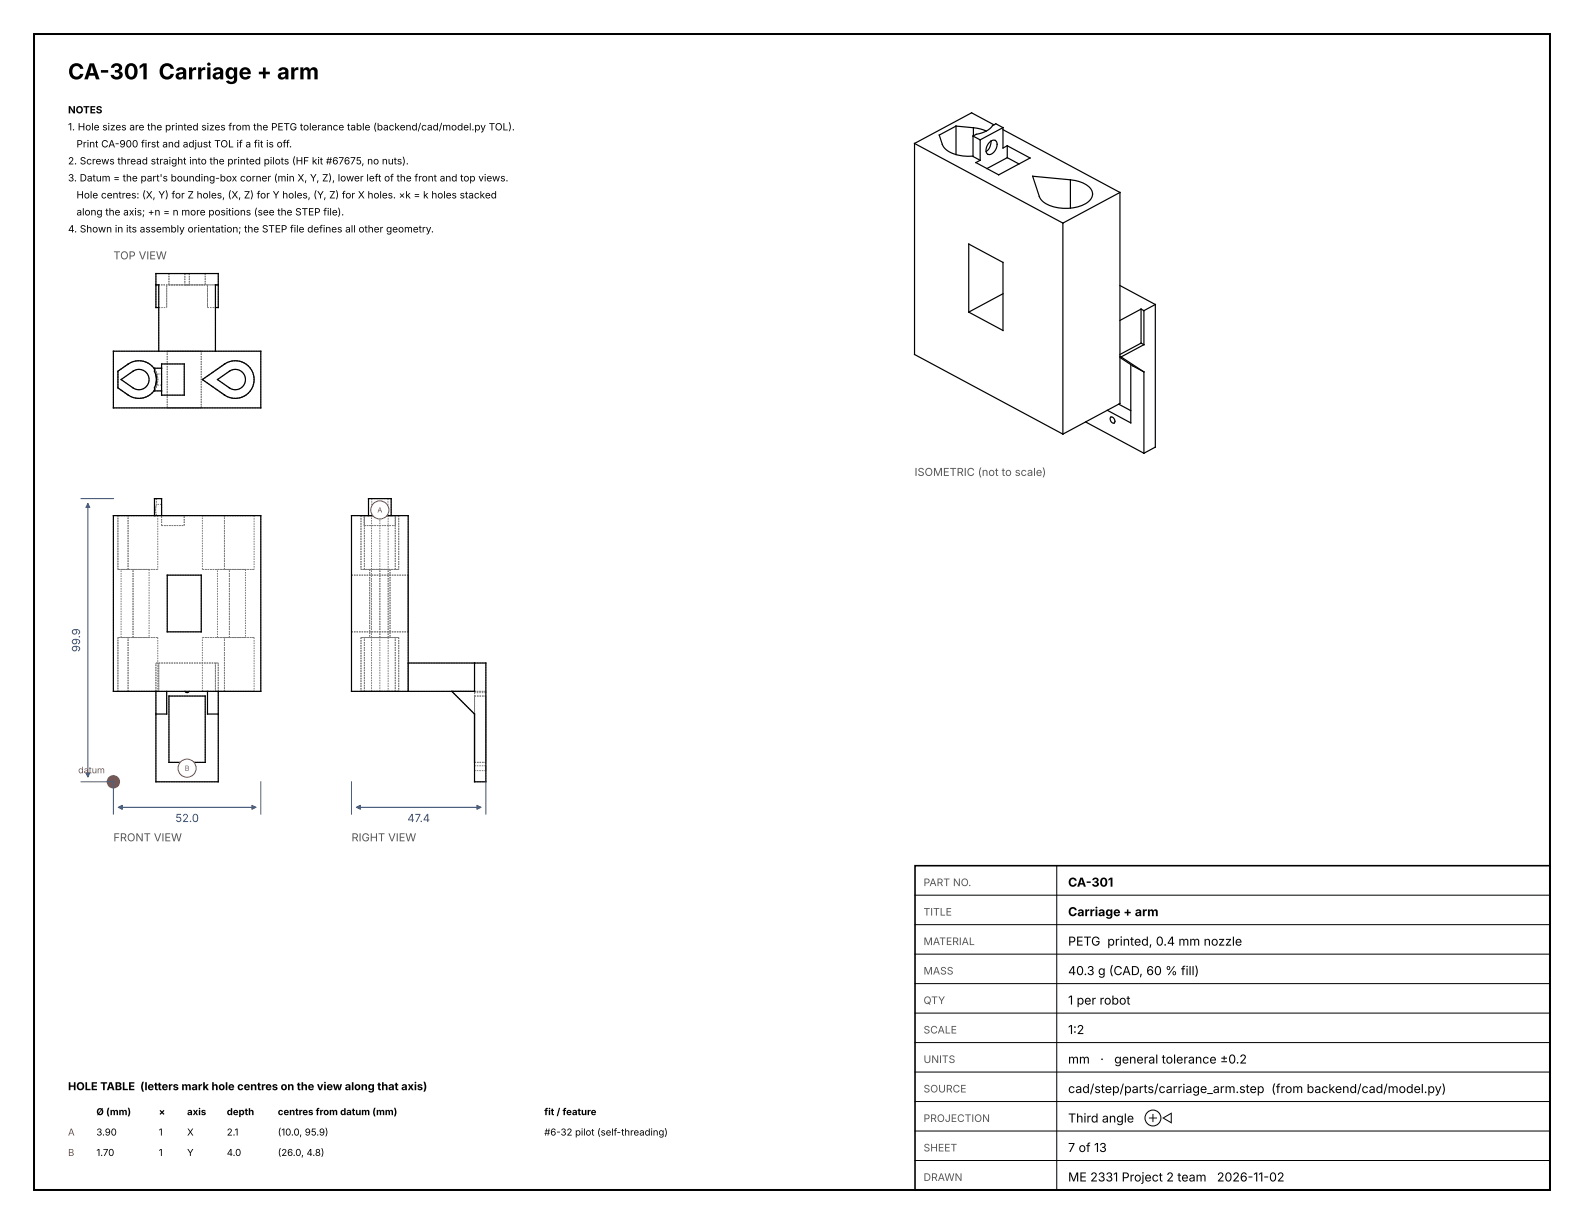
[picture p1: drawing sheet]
<svg xmlns="http://www.w3.org/2000/svg" width="279mm" height="216mm" viewBox="0 0 279 216" stroke-linecap="round" stroke-linejoin="round" font-family="sans-serif">
<path d="M6 6h267.4v203.9h-267.4z" fill="none" stroke="#000" stroke-width=".35"/>
<path d="M161.4 152.7h112v57.2h-112z" fill="none" stroke="#000" stroke-width=".28"/>
<circle cx="20" cy="137.9" r="1" fill="#c0392b" stroke="#c0392b" stroke-width=".35"/>
<path d="M161.4 157.9h112M186.4 152.7v57.2M161.4 178.7h112M161.4 173.5h112M161.4 168.3h112M161.4 163.1h112M161.4 199.5h112M161.4 194.3h112M161.4 189.1h112M161.4 183.9h112M161.4 209.9h112M161.4 204.7h112" fill="none" stroke="#000" stroke-width=".18"/>
<g fill="none" stroke="#7a7a7a" stroke-width=".18" stroke-dasharray=".3 .2" stroke-linecap="butt">
<path d="M27.5 50.3v-2M27.5 48.3h11M27.5 50.3h11M27.5 54.3v-4M27.5 50.3h.5M27.5 50.3h1.9M28 54.3h1.4M28 54.3v-4M29.4 50.3v4M29.4 54.3v-4M29.8 48.3h6.4M29.8 50.3v-2"/>
<path d="M29.8 50.3h6.4M32.6 48.3h.8M32.6 50.3h.8M32.6 48.3v2M32.6 50.3h-3.2M33.4 48.3v2M33.4 48.3h-.8M33.4 50.3h-.8M33.4 50.3v-2M36.2 50.3v-2M36.6 50.3h-3.2M36.6 50.3v4"/>
<path d="M36.6 54.3h1.4M36.6 50.3h1.9M36.6 54.3v-4M38 54.3v-4M38 50.3h.5M38.5 50.3v-2M38.5 54.3v-4M20 72v-10.1M20 61.9h8M20 72h26M20.8 68.4l1.8 1.3M20.8 65.5v2.9"/>
<path d="M21.4 67l2.1 1.4M22.6 69.7a3.3 3.3 0 0 0 5.2-2.8 3.3 3.3 0 0 0-5.2-2.7M22.6 64.2l-1.8 1.3M22.6 64.2a3.3 3.3 0 0 1 5.2 2.7 3.3 3.3 0 0 1-5.2 2.8M23.5 65.5l-2.1 1.5M23.5 65.5a1.8 1.8 0 0 1 2.8 1.4 1.8 1.8 0 0 1-2.8 1.5M27.3 65.1a3.3 3.3 0 0 1 0 3.7M27.3 68.8v-.4M27.3 65.5v-.4M27.3 68.4a3.1 3.1 0 0 0 0-2.9M27.3 64.9h1.2M27.3 69h1.2"/>
<path d="M27.3 65.1v-.2M27.3 69v-.2M27.4 67.9a3.1 3.1 0 0 0 0-1.9M27.4 66h1.1M28 61.9v-7.6M28 61.9h10M28.5 69.7v-5.5M28.5 66v1.9M28.5 67.9v-1.9M28.5 64.2h4M28.5 69.7h4M28.5 67.9h-1.1"/>
<path d="M29.5 61.9h6M29.5 72v-10.1M29.5 72h6M32.5 69.7v-5.5M35.5 72v-10.1M35.7 67l3.9 2.7M38 61.9v-7.6M38 61.9h8M38.4 67l2.1 1.4M39.6 69.7a3.3 3.3 0 0 0 5.2-2.8 3.3 3.3 0 0 0-5.2-2.7M39.6 64.2l-3.9 2.8M39.6 64.2a3.3 3.3 0 0 1 5.2 2.7 3.3 3.3 0 0 1-5.2 2.8"/>
<path d="M40.5 65.5l-2.1 1.5M40.5 65.5a1.8 1.8 0 0 1 2.8 1.4 1.8 1.8 0 0 1-2.8 1.5M46 72v-10.1M20 91h26M20.8 91v9.4M20.8 91h1.8M22.6 91h-1.8M22.6 91h4.7M27.3 91h.5M27.3 91h-4.7M27.3 91h.3M27.3 88h.3"/>
<path d="M27.3 88v3M27.3 88h1.2M27.3 91h1.2M27.3 91v-3M27.4 90l.2-1M27.6 91h-.3M27.6 89a3.1 3.1 0 0 0 0 1.9M27.6 90.9l-.2-.9M27.6 88h-.3M27.6 88v1M27.6 90.9v.1M27.8 91h-.5"/>
<path d="M27.8 91v9.4M28.5 91v-3M28.5 92.7v-1.7M28.5 90v.9M28.5 90.9v-1.9M28.5 89v1M28.5 92.7h4M28.5 89h-.9M28.5 90.9h-.9M32.5 92.7v-1.7M32.5 91h-4M35.7 91h3.9"/>
<path d="M39.6 91h-3.9M39.6 91h5.2M44.8 91h-5.2M44.8 91v9.4M62 91h10M63.7 91h.6M63.7 91v9.4M64.2 92.7v-1.7M64.2 92.7h5.6M64.2 91h.8M64.2 91h5.6M65 88h.6"/>
<path d="M65 91v-3M65 91h.1M65.1 91h-1.4M65.1 91h.5M65.5 91h-1.2M65.6 91h2.8M65.6 88v3M67 91h-2.7M68 90a.97 .97 0 0 0-1.4-.9 .97 .97 0 0 0-.2 1.6 .97 .97 0 0 0 1.6-.6v-.1M68.4 91h.5M68.4 88h-2.8M68.4 88v3"/>
<path d="M68.4 88h.6M68.5 91h-3M68.5 91v9.4M68.9 91h-3.8M68.9 91h.1M69 91v-3M69 91h.8M69.7 91h-2.7M69.7 91h.6M69.7 91h-1.2M69.8 92.7v-1.7M70.3 91h-6.6"/>
<path d="M70.3 91h-1.4M70.3 91v9.4M20.8 112.5v9.4M20.8 112.5h1.8M20.8 100.4h1.8M20.8 100.4v-9.4M21.4 112.5h2.1M21.4 100.4h2.1M21.4 112.5v-12.1M22.6 112.5h5.2M22.6 112.5h-1.8M22.6 100.4h5.2"/>
<path d="M22.6 100.4h-1.8M22.6 100.4v-9.4M23.5 112.5h-2.1M23.5 112.5h2.8M23.5 112.5v-12.1M23.5 100.4h2.8M23.5 100.4h-2.1M26.3 112.5h-2.8M26.3 100.4h-2.8M26.3 100.4v12.1M27.5 116.9h.5M27.8 112.5h-5.2"/>
<path d="M27.8 100.4h-5.2M27.8 112.5v9.4M28 116.9h10M28 116.9v5M29.5 101.4h6M29.5 101.4v10.1M29.5 111.5h6M35.5 101.4v10.1M35.7 112.5h3.9M35.7 100.4h3.9M35.7 100.4v-9.4M38 116.9v5"/>
<path d="M38 116.9h.5M38.4 112.5h2.1M38.4 100.4h2.1M38.4 112.5v-12.1M38.5 116.9h-11M39.6 112.5h-3.9M39.6 112.5h5.2M39.6 100.4h5.2M39.6 100.4h-3.9M39.6 100.4v-9.4M40.5 112.5h-2.1M40.5 112.5h2.8"/>
<path d="M40.5 112.5v-12.1M40.5 100.4h2.8M40.5 100.4h-2.1M43.3 112.5h-2.8M43.3 100.4h-2.8M43.3 100.4v12.1M44.8 112.5h-5.2M44.8 100.4h-5.2M44.8 112.5v9.4M62 111.5h10M62 101.4h10M62 101.4v10.1"/>
<path d="M63.7 112.5h.6M63.7 100.4h6.6M63.7 112.5v9.4M64.3 100.4h-.6M64.3 100.4v-9.4M65.2 112.5h.3M65.2 100.4h.3M65.2 100.4v12.1M65.5 112.5v-12.1M65.5 112.5h-1.2M65.5 100.4h-1.2M65.5 100.4v-9.4"/>
<path d="M67 112.5h-2.7M67 112.5h-1.5M67 100.4h-2.7M67 100.4h-1.5M67 100.4v-9.4M67 112.5v-12.1M68.5 112.5h-3M68.5 112.5v9.4M68.5 100.4h-3M68.5 112.5h-1.5M68.5 112.5h.3M68.5 112.5v-12.1"/>
<path d="M68.5 100.4h.3M68.5 100.4h-1.5M68.8 112.5h-3.6M68.8 100.4h-3.6M68.8 100.4v12.1M69.7 112.5h-2.7M69.7 112.5h.6M69.7 100.4h-2.7M69.7 100.4v-9.4M69.7 112.5h-1.2M69.7 100.4h-1.2M70.3 112.5h-6.6"/>
<path d="M70.3 100.4h-.6M70.3 112.5v9.4M72 116.9v5M72 116.9h11.7M72 101.4v10.1M83.7 116.9h2M20 121.9v-30.9M20 121.9h8M20.8 121.9h1.8M20.8 121.9v-9.4M22.6 121.9h5.2M22.6 121.9h-1.8"/>
<path d="M22.6 121.9v-9.4M27.5 137.9h11M27.5 137.9v-21M27.5 121.9v-5M27.5 121.9h.5M27.8 121.9h-5.2M28 121.9h1.4M28 121.9v-5M29.4 125.9v-4M29.8 122.8h6.4M29.8 122.8v11.7M29.8 134.5h6.4"/>
<path d="M32.6 121.9h-3.2M32.6 121.9h.8M32.6 121.9a.42 .42 0 0 0 .8 0M33.4 135.5a.43 .43 0 0 0-.6-.4 .43 .43 0 0 0-.1 .7 .43 .43 0 0 0 .7-.1v-.2M35.7 121.9h3.9M35.7 121.9v-9.4M36.2 122.8v11.7M36.6 121.9h-3.2M36.6 121.9h1.4M36.6 125.9v-4M38 121.9h8M38 121.9v-5"/>
<path d="M38 121.9h.5M38.5 137.9v-21M38.5 121.9v-5M39.6 121.9h5.2M39.6 121.9h-3.9M39.6 121.9v-9.4M44.8 121.9h-5.2M46 121.9v-30.9M62 121.9v-30.9M62 121.9h10M63.7 121.9h6.6M64.3 121.9h-.6"/>
<path d="M64.3 121.9v-9.4M65.5 121.9h-1.2M65.5 121.9v-9.4M67 121.9h-2.7M67 121.9v-9.4M68.5 121.9h-3M69.7 121.9h-1.2M69.7 121.9h-2.7M69.7 121.9v-9.4M70.3 121.9h-.6M72 121.9v-30.9M72 121.9h7.7"/>
<path d="M79.7 121.9h4M79.7 121.9l4 4M83.7 121.9h-4M83.7 121.9v-5M83.7 137.9h2M83.7 137.9v-12M83.7 125.9v-4M83.7 135.5v-.4M83.7 135.1v.8M83.7 135.9v-.4M83.7 122.8h2M83.7 134.5h2"/>
<path d="M83.7 122.8v11.7M83.7 122.8v3.1M83.7 121.9v.3M83.7 122.2v-.3M85.7 121.9h-2M85.7 137.9v-21M85.7 121.9v.3M85.7 122.2v-.3M85.7 122.8v11.7M85.7 135.5v-.4M85.7 135.1v.8M85.7 135.9v-.4"/>
<path d="M85.7 135.1h-2M85.7 135.9h-2M85.7 122.2h-2"/>
</g>
<g fill="none" stroke="#000" stroke-width=".21">
<path d="M161.3 25.3v37.2l26.2 14.1M161.3 25.3l26.2 14.1M168.6 22.2l-2.9 1.6 .5 1.7a3.4 3.4 0 0 0 2.7 1.8l.9 .2h1.8M168.6 22.2v5.1M168.6 22.2l3.1 .3M171.6 24l1.3 .7M171.6 24v3.6l1.3 .7M171.7 22.5l1.2 .2 1.1 .4M171.7 22.5v1.5M172.9 24.7v3.6M174.5 25.2a.73 .73 0 0 1 .7-.5 .73 .73 0 0 1 .7 .5 1.87 1.87 0 0 1-1.4 2.1 .92 .92 0 0 1-.4-1.5zM174.8 24.9l-.3 1.2-.6 .6"/>
<path d="M175.3 22l-3.9-2.1-10.1 5.4M176.9 22.5l-1.2-.7-.6 .3a4.1 4.1 0 0 1-2.9 1.6l-.6 .3M176.9 22.5l-4 2.2M176.9 22.5v3.6l.8-.4M176.9 22.9l20.6 11M177.7 27.8l-3.6 1.9M177.7 25.7l4 2.2-5.5 2.9-4.1-2.1 .8-.4M177.7 25.7v2.1M177.7 27.8l2 1.1M182.2 31.1l6.6 .6a4.4 4.4 0 0 1 3.8 1.9 1.78 1.78 0 0 1-1.1 2.3 7.1 7.1 0 0 1-7.8-.6l-.4-.6zM187.5 39.4v37.2M188.8 31.7v5"/>
<path d="M197.5 33.9v37.3l-10 5.4M197.5 33.9l-10 5.5M27.5 50.3h.5v11.6M28 54.3h-.5v-6h11v6h-.5M38.5 50.3h-.5v11.6M170.9 43l6 3.3v12l-6-3.2zM176.9 51.8l-6 3.3M197.5 50.4l6.3 3.3M201.3 54.5l-3.8 2M201.3 54.5v6M201.3 54.5l.5 .3M201.8 54.8v6"/>
<path d="M203.8 53.7v25.2l-2 1M203.8 53.7l-2 1.1M20 61.9h26v10.1h-26zM21.4 67l2.1-1.5a1.8 1.8 0 0 1 2.8 1.4 1.8 1.8 0 0 1-2.8 1.5zM27.3 65.1a3.3 3.3 0 0 0-4.7-.9l-1.8 1.3v2.9a6.6 6.6 0 0 0 3.1 1.8 3.3 3.3 0 0 0 3.4-1.4M27.4 66a3.1 3.1 0 0 1 0 1.9M28.5 64.9h-1.2v.6a3.1 3.1 0 0 1 0 2.9v.6h1.2M28.5 64.2h4v5.5h-4zM35.7 67l3.9-2.8a3.3 3.3 0 0 1 5.2 2.7 3.3 3.3 0 0 1-5.2 2.8zM38.4 67l2.1-1.5a1.8 1.8 0 0 1 2.8 1.4 1.8 1.8 0 0 1-2.8 1.5zM191.5 74.4l10.3 5.5M196 73.6a.69 .69 0 0 1 .5 1 .69 .69 0 0 1-.5-1z"/>
<path d="M197.3 71.3l2.2 1.1M197.5 62.9l.2 .1M197.5 63.1l2.4 1.5 1.9 1M197.7 63l4.1 2.6M199.5 64.3v10.3l-4.2-2.2M201.3 60.5l-3.8 2M201.3 60.5l.5 .3M201.8 60.8l-4.1 2.2M201.8 65.6v14.3M20 91h26v30.9h-26zM27.3 91v-3h1.2v3M65 91v-3h4v3"/>
<path d="M29.5 101.4h6v10.1h-6zM72 116.9h13.7v21h-2v-12l-4-4M83.7 116.9v5h-21.7v-30.9h10v30.9M27.5 121.9v16h11v-16M29.4 121.9v4h-1.9M29.8 122.8h6.4v11.7h-6.4zM32.6 121.9a.42 .42 0 0 0 .8 0M36.6 121.9v4h1.9"/>
<circle cx="67" cy="89.9" r=".97"/>
<circle cx="33" cy="135.5" r=".43"/>
</g>
<path d="M14.3 88h5.7M15.5 88.8v48.2M14.3 137.9h5.7v5.7M46 137.9v5.7M62 137.9v5.7M85.7 137.9v5.7M20.9 142.4h24.2M62.9 142.4h21.9" fill="none" stroke="#1f4e9a" stroke-width=".18"/>
<g fill="#1f4e9a" stroke="#1f4e9a" stroke-width=".18">
<path d="M44.4 142l.7 .4-.7 .4z"/>
<path d="M20.9 142.4l.7-.4v.8z"/>
<path d="M15.5 88.8l.4 .7h-.8z"/>
<path d="M15.1 136.3h.8l-.4 .7z"/>
<path d="M84.1 142l.7 .4-.7 .4z"/>
<path d="M62.9 142.4l.7-.4v.8z"/>
</g>
<g fill="#fff" stroke="#c0392b" stroke-width=".18">
<circle cx="67" cy="90" r="1.6"/>
<circle cx="33" cy="135.5" r="1.6"/>
</g>
<text font-size="3.9" x="12" y="14">CA-301 Carriage + arm</text>
<g font-size="2.2">
<text x="188.4" y="161.6">Carriage + arm</text>
<text x="188.4" y="156.4">CA-301</text>
<text x="188.4" y="166.8">PETG printed, 0.4 mm nozzle</text>
<text x="188.4" y="172">40.3 g (CAD, 60 % fill)</text>
<text x="188.4" y="177.2">1 per robot</text>
<text x="188.4" y="182.4">1:2</text>
<text x="188.4" y="187.6">mm</text>
<text x="194.1" y="187.6">·</text>
<text x="196.5" y="187.6">general tolerance ±0.2</text>
<text x="188.4" y="198">Third angle</text>
<text x="188.4" y="192.8">cad/step/parts/carriage_arm.step (from backend/cad/model.py)</text>
<text x="201.8" y="198">⊕◁</text>
<text x="188.4" y="203.2">7 of 13</text>
<text x="188.4" y="208.4">ME 2331 Project 2 team</text>
<text x="214.7" y="208.4">2026-11-02</text>
</g>
<g font-size="2" fill="#1f4e9a">
<text x="14.1" y="115" transform="rotate(-90 14.1 115)">99.9</text>
<text x="30.9" y="145">52.0</text>
<text x="71.9" y="145">47.4</text>
</g>
<g font-size="1.9" fill="#555">
<text x="20" y="45.7">TOP VIEW</text>
<text x="161.3" y="84">ISOMETRIC (not to scale)</text>
<text x="20" y="148.4">FRONT VIEW</text>
<text x="62" y="148.4">RIGHT VIEW</text>
</g>
<text font-size="1.9" x="12" y="192.3">HOLE TABLE (letters mark hole centres on the view along that axis)</text>
<g font-size="1.8">
<text x="12" y="20">NOTES</text>
<text x="12" y="23">1. Hole sizes are the printed sizes from the PETG tolerance table (backend/cad/model.py TOL).</text>
<text x="12" y="29">2. Screws thread straight into the printed pilots (HF kit #67675, no nuts).</text>
<text x="13.5" y="26">Print CA-900 first and adjust TOL if a fit is off.</text>
<text x="12" y="32">3. Datum = the part's bounding-box corner (min X, Y, Z), lower left of the front and top views.</text>
<text x="13.5" y="35">Hole centres: (X, Y) for Z holes, (X, Z) for Y holes, (Y, Z) for X holes. ×k = k holes stacked</text>
<text x="12" y="41">4. Shown in its assembly orientation; the STEP file defines all other geometry.</text>
<text x="13.5" y="38">along the axis; +n = n more positions (see the STEP file).</text>
</g>
<g font-size="1.8" fill="#555">
<text x="162.9" y="161.5">TITLE</text>
<text x="162.9" y="156.3">PART NO.</text>
<text x="162.9" y="166.7">MATERIAL</text>
<text x="162.9" y="171.9">MASS</text>
<text x="162.9" y="177.1">QTY</text>
<text x="162.9" y="182.3">SCALE</text>
<text x="162.9" y="187.5">UNITS</text>
<text x="162.9" y="197.9">PROJECTION</text>
<text x="162.9" y="192.7">SOURCE</text>
<text x="162.9" y="203.1">SHEET</text>
<text x="162.9" y="208.3">DRAWN</text>
</g>
<g font-size="1.7">
<text x="17" y="196.7">Ø (mm)</text>
<text x="28" y="196.7">×</text>
<text x="33" y="196.7">axis</text>
<text x="40" y="196.7">depth</text>
<text x="49" y="196.7">centres from datum (mm)</text>
<text x="96" y="196.7">fit / feature</text>
<text x="17" y="200.3">3.90</text>
<text x="17" y="203.9">1.70</text>
<text x="28" y="200.3">1</text>
<text x="28" y="203.9">1</text>
<text x="33" y="200.3">X</text>
<text x="33" y="203.9">Y</text>
<text x="40" y="200.3">2.1</text>
<text x="40" y="203.9">4.0</text>
<text x="49" y="200.3">(10.0, 95.9)</text>
<text x="49" y="203.9">(26.0, 4.8)</text>
<text x="96" y="200.3">#6-32 pilot (self-threading)</text>
</g>
<g font-size="1.7" fill="#c0392b">
<text x="12" y="200.3">A</text>
<text x="12" y="203.9">B</text>
</g>
<text font-size="1.6" fill="#c0392b" x="13.8" y="136.4">datum</text>
<g font-size="1.3" fill="#c0392b">
<text x="66.6" y="90.4">A</text>
<text x="32.6" y="136">B</text>
</g>
</svg>
